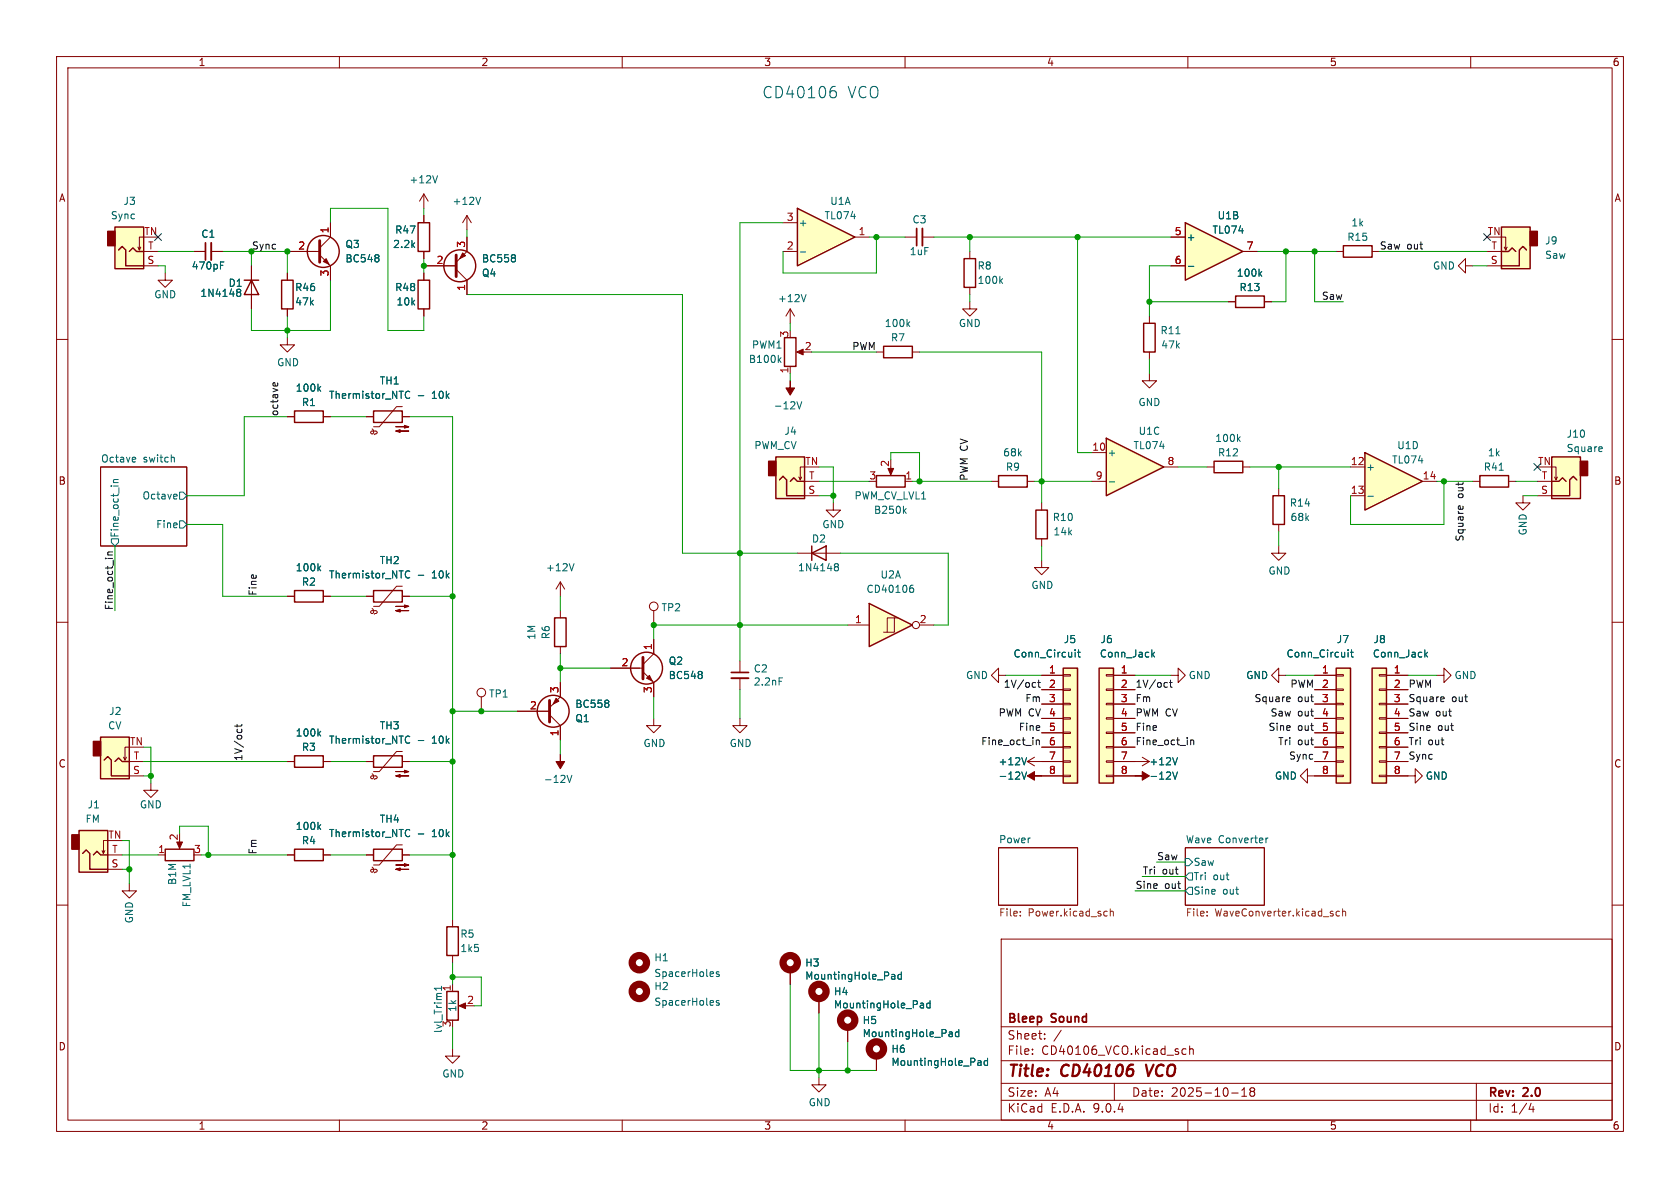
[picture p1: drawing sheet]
<svg xmlns="http://www.w3.org/2000/svg" width="297mm" height="210mm" viewBox="0 0 297 210" stroke-linecap="round" stroke-linejoin="round" font-family="sans-serif">
<g fill="none" stroke="#840000" stroke-width=".18">
<path d="M10 10h277v190h-277zM12 12h273v186h-273zM60 10v2M110 10v2M160 10v2M210 10v2M260 10v2M10 60h2M285 60h2M17.8 82.6h15.2v13.9h-15.2zM10 110h2M285 110h2"/>
<path d="M181.6 134.6l1.3 .8M181.6 134.6h2.5M182.9 133.9l-1.3 .7M176.5 149.9h14v10.1h-14zM209.5 149.9h14v10.1h-14zM10 160h2M177 166h108v32h-108zM285 160h2M60 198v2M110 198v2M144.8 190.5v1.3h1.2l-1.2 1.2-1.3-1.2h1.3M160 198v2"/>
<path d="M177 194.5h108M177 191.5h108M177 187.5h108M177 181.5h108M182.5 186.3v.1M182.5 185.5v.1M184.7 183.6v.1M184.7 182.8v.1M187.6 182.1l-1.3 2M197 191.5v3M209 186.3l.2 .1 .5-.1M209.7 185.5l-.5-.1-.2 .1"/>
<path d="M210 198v2M210.3 185.5l.2-.1 .4 .1 .1 .9M210.3 184.9v1.5M217.7 193.2h1.2M219.5 193.8h.9M219.5 192.7l.5-.4v1.5M221.2 192.9l-.2 .3v.5l.2 .1 .5-.1 .1-.2-.1-.4-.2-.2M221.2 192.9l-.2-.2 .2-.4 .5 .1 .1 .2-.3 .3M221.2 192.9h.3M260 198v2M261 191.5v6.5M270.7 195l-.4 1.1h.9"/>
<path d="M271 195.6v1"/>
</g>
<path d="M202.6 188.2l.4 2" fill="none" stroke="#840000" stroke-width=".4"/>
<path d="M180.4 161.8v.1M180.4 161.1v.2M195.6 161.1h.1M195.7 161.9h-.1M196.3 160.7v1.2M196.3 161.2l.2-.1h.3v.8M213.4 161.8v.1M213.4 161.1v.2M236.8 161.1h-.4l-.2 .2 .1 .6h.5M237.3 161.2l.2-.1h.3l.1 .8M237.3 160.7v1.2" fill="none" stroke="#725600" stroke-width=".18"/>
<g fill="none" stroke="#006464" stroke-width=".18">
<path d="M19.7 95.3h1.3v.6l-.7 .6-.6-.6zM20.1 85.3h.8M20.9 84.8h-.8v.3l.1 .2M23.9 80.9l.1 .2-.6 .2M30.6 80.8l.2 .2v.7M31.2 87.4l.1 .3-.6 .1M31.7 92.1h.7l.6 .6-.6 .6h-.7zM31.7 87h.7l.6 .6-.6 .7h-.7zM100.3 137.1l.4 1.2 .4-1.2M180.6 136.5l.5 1.2 .4-1.2M181.5 133.9l-.4 1.3M209.5 151.8h.7l.6 .6-.6 .6h-.7z"/>
<path d="M210.2 154.3h.6v1.3h-.6l-.7-.7zM210.2 156.8h.6v1.3h-.6l-.7-.6zM223.8 148.1v.9M224.2 148.1l-.4 .3"/>
</g>
<g fill="#840000" stroke="#840000" stroke-width=".18">
<path d="M181.6 137.2l1.3-.8v.8h1.2h-1.2v.7z"/>
<path d="M99.1 133.4v1.2h.7l-.7 1.3-.8-1.3h.8z"/>
</g>
<path d="M188 118.1h2.5v20.3h-2.5z" fill="#ffffc2"/>
<path d="M188 118.1h2.5v20.3h-2.5zM79 163.8h2v5.1h-2z" fill="none" stroke="#840000" stroke-width=".25"/>
<g fill="none" stroke="#840000" stroke-width=".18">
<path d="M184.1 119.4h3.9M188 119.3h1.2v.2h-1.2zM207 119.4h1.3v-1.3l1.2 1.3-1.2 1.3v-1.3M184.1 121.9h3.9M184.1 124.5h3.9M184.1 127h3.9M184.1 129.5h3.9M184.1 132.1h3.9M184.1 134.6h3.9M184.1 137.2h3.9M188 121.8h1.2v.2h-1.2zM188 124.3h1.2v.3h-1.2z"/>
<path d="M188 126.9h1.2v.2h-1.2zM188 129.4h1.2v.3h-1.2zM188 132h1.2v.2h-1.2zM188 134.5h1.2v.2h-1.2zM188 137h1.2v.3h-1.2zM80 162.6v1.2M80 168.9v1.3"/>
</g>
<path d="M190.1 114.9v.1M190.1 115.3v.8M190.5 115.3h.5M190.7 114.9v1.1l.3 .1M127.1 171.8h-.3l-.2 .2 .1 .1 .4 .2v.3h-.5M127.1 176.9h-.3l-.2 .1 .1 .2 .4 .1v.3h-.5" fill="none" stroke="#006464" stroke-width=".18"/>
<g fill="none" stroke="#840000" stroke-width="1.3">
<circle cx="113" cy="170.2" r="1.27"/>
<circle cx="113" cy="175.3" r="1.27"/>
</g>
<path d="M137.2 80.8h5v7.3h-5z" fill="#ffffc2"/>
<path d="M135.9 81.5h1.3v2.6h-1.3z" fill="#840000" stroke="#840000" stroke-width=".25"/>
<path d="M43.2 49.5h2.5M44.4 49.5l1.3 2.6h-2.5zM137.2 80.8h5v7.3h-5zM137.8 84.8l.6-.6 .7 .6v2.8h3.1M139.7 85.1l.6-.6 .7 .6h1.2" fill="none" stroke="#840000" stroke-width=".25"/>
<path d="M29.2 48.3v1.2h1.3l-1.3 1.3-1.3-1.3h1.3M34.3 44.5h2M37.3 44.5h2.1M44.4 47v7.6M141.7 84.3l-.2 .5M142.2 82.6h-.7v2.2l-.3-.5M142.2 85.1h2.6M142.2 87.6h2.6M200.7 134.6h2.5M201.9 133.9l1.3 .7M203.2 134.6l-1.3 .8" fill="none" stroke="#840000" stroke-width=".18"/>
<path d="M36.3 42.9v3.1" fill="none" stroke="#840000" stroke-width=".3"/>
<path d="M37.3 42.9v3.1" fill="none" stroke="#840000" stroke-width=".33"/>
<path d="M39 46.9h.4M39 46.3h.6M42 51.6l.1 .1M42.1 51.7h.2M42.1 51.7h-.1M42.3 51.7l.3 .2-.1 .4-.2 .1-.3-.1M42.6 51.4l-.3 .3M207.3 136.5l.4 1.2 .5-1.2M208.2 133.9l-.5 1.3" fill="none" stroke="#006464" stroke-width=".18"/>
<path d="M200.7 137.2h1.2v-.8l1.3 .8-1.3 .7v-.7z" fill="#840000" stroke="#840000" stroke-width=".18"/>
<path d="M194.3 118.1h2.5v20.3h-2.5z" fill="#ffffc2"/>
<path d="M194.3 118.1h2.5v20.3h-2.5z" fill="none" stroke="#840000" stroke-width=".25"/>
<g fill="none" stroke="#840000" stroke-width=".18">
<path d="M195.6 119.3h1.2v.2h-1.2zM196.8 119.4h3.9M195.6 121.8h1.2v.2h-1.2zM195.6 124.3h1.2v.3h-1.2zM195.6 126.9h1.2v.2h-1.2zM195.6 129.4h1.2v.3h-1.2zM195.6 132h1.2v.2h-1.2zM195.6 134.5h1.2v.2h-1.2zM195.6 137h1.2v.3h-1.2zM196.8 121.9h3.9M196.8 124.5h3.9M196.8 127h3.9"/>
<path d="M196.8 129.5h3.9M196.8 132.1h3.9M196.8 134.6h3.9M196.8 137.2h3.9"/>
</g>
<path d="M203.8 115.7l.3 .4M204.1 115.3l-.5 .5" fill="none" stroke="#006464" stroke-width=".18"/>
<path d="M265.4 40.1h5.1v7.4h-5.1z" fill="#ffffc2"/>
<path d="M270.5 40.9h1.3v2.5h-1.3z" fill="#840000" stroke="#840000" stroke-width=".25"/>
<g fill="none" stroke="#840000" stroke-width=".25">
<path d="M237.5 43.4h5.1v2.1h-5.1zM265.4 40.1h5.1v7.4h-5.1zM265.4 44.5h1.3l.6-.7 .7 .7M269.9 44.2l-.7-.6-.6 .6v2.8h-3.2M52.1 72.6h5v2.1h-5zM66 72.6h5.1v2.1h-5.1zM225 87.6h2.1v5.1h-2.1zM52.1 133.6h5v2h-5zM52.1 150.1h5v2h-5z"/>
<circle cx="81.3" cy="47" r="2.82"/>
</g>
<g fill="none" stroke="#840000" stroke-width=".18">
<path d="M50.8 59.7v1.3h1.3l-1.3 1.2-1.3-1.2h1.3M74.9 47h5.7M80.6 47.6l1.9 1.9v2.6M82.5 41.9v2.6l-1.9 1.9M160 41.9h2.1M163.1 41.9h2M236.2 44.5h1.3M242.6 44.5h1.2M259.1 47v-1.3l-1.3 1.3 1.3 1.3v-1.3h1.2M262.9 44.5h2.5M262.9 47h2.5M265.4 41.9h.8v2.3l.2-.5"/>
<path d="M265.9 43.7l.3 .5M50.8 73.7h1.3M57.1 73.7h1.3M64.8 73.7h1.2M65.8 75.8l.3 .5-.1 .3-.2 .1M66.7 76.5l-.2-.3h-.8l-.2 .3 .3 .2M66.7 76.5l-.1 .2-.4 .1M71.1 71.9h-1l-3 3.5h-1.1M71.1 73.7h1.3M226.1 96.5v1.3h1.2l-1.2 1.3-1.3-1.3h1.3M226.1 86.4v1.2M226.1 92.7v1.3"/>
<path d="M226.1 119.4v-1.3l-1.3 1.3 1.3 1.3v-1.3h1.2M26.7 138.4v1.3h1.2l-1.2 1.3-1.3-1.3h1.3M50.8 134.6h1.3M57.1 134.6h1.3M50.8 151.1h1.3M57.1 151.1h1.3"/>
</g>
<path d="M91 45.1l.1 .2-.1 .2M91 45.6l.1 .2-.1 .4M56.3 68.7l.4 .5M56.7 68.3l-.5 .5M71.6 69.9l.3 .5h.3l.2-.1M72.4 69.3l-.2-.1h-.3l-.3 .5M73.9 69.9h1M56.3 129.6l.4 .5M56.7 129.3l-.5 .5M56.3 146.1l.4 .5M56.7 145.8l-.5 .5" fill="none" stroke="#006464" stroke-width=".18"/>
<path d="M162.1 40.4v3" fill="none" stroke="#840000" stroke-width=".3"/>
<path d="M163.1 40.4v3" fill="none" stroke="#840000" stroke-width=".33"/>
<path d="M80.6 45.1v3.8" fill="none" stroke="#840000" stroke-width=".51"/>
<g fill="#840000" stroke="#840000" stroke-width=".18">
<path d="M81.8 44.7l.5 .5-1 .5z"/>
<path d="M70 76.2l.7-.3v.6l-.7-.3h2.3z"/>
<path d="M70 75.4h2.3l-.8 .3v-.5l.8 .2z"/>
</g>
<path d="M141 36.8l10.1 5.1-10.1 5.1z" fill="#ffffc2"/>
<g fill="none" stroke="#840000" stroke-width=".25">
<path d="M73.9 39.4h2v5.1h-2zM141 36.8l10.1 5.1-10.1 5.1zM49.8 49.5h2v5.1h-2zM73.9 49.5h2v5.1h-2z"/>
<circle cx="57.1" cy="44.4" r="2.82"/>
</g>
<g fill="none" stroke="#840000" stroke-width=".18">
<path d="M58.4 39.4v2.5l-1.9 1.9M74.9 38.1v1.3M138.4 39.4h2.6M50.8 44.5h5.7M50.8 48.3v1.2M50.8 54.6v1.3M56.5 45.1l1.9 1.9v2.5M74.9 44.5v1.2M74.9 48.3v1.2M74.9 54.6v1.3M138.4 44.5h2.6M151.1 41.9h2.6"/>
<path d="M254 119.4h1.3v-1.3l1.2 1.3-1.2 1.3v-1.3"/>
</g>
<path d="M66.9 45.1l.1 .2-.1 .2M66.9 45.6l.1 .2-.1 .4M141.5 44.5h1" fill="none" stroke="#006464" stroke-width=".18"/>
<path d="M56.5 42.5v3.9" fill="none" stroke="#840000" stroke-width=".51"/>
<path d="M57.7 45.7l.5 1-1.1-.5z" fill="#840000" stroke="#840000" stroke-width=".18"/>
<path d="M20.3 40.1h5.1v7.4h-5.1z" fill="#ffffc2"/>
<path d="M19 40.9h1.3v2.5h-1.3z" fill="#840000" stroke="#840000" stroke-width=".25"/>
<path d="M20.3 40.1h5.1v7.4h-5.1zM21 44.2l.6-.6 .6 .6v2.8h3.2M22.9 44.5l.6-.7 .6 .7h1.3" fill="none" stroke="#840000" stroke-width=".25"/>
<path d="M74.9 34.3l-.7 1.3M74.9 34.3l.8 1.3M74.9 34.3v2.5M82.5 38.1l-.7 1.3M82.5 38.1l.8 1.3M82.5 38.1v2.5M24.9 43.7l-.3 .5M25.4 41.9h-.8v2.3l-.2-.5M25.4 44.5h2.5M25.4 47h2.5" fill="none" stroke="#840000" stroke-width=".18"/>
<path d="M77.3 31.1l-.4 1.2M85 34.9l-.5 1.2" fill="none" stroke="#006464" stroke-width=".18"/>
<path d="M242.6 118.1h2.5v20.3h-2.5z" fill="#ffffc2"/>
<path d="M242.6 118.1h2.5v20.3h-2.5z" fill="none" stroke="#840000" stroke-width=".25"/>
<g fill="none" stroke="#840000" stroke-width=".18">
<path d="M243.8 119.3h1.3v.2h-1.3zM245.1 119.4h3.8M243.8 121.8h1.3v.2h-1.3zM243.8 124.3h1.3v.3h-1.3zM243.8 126.9h1.3v.2h-1.3zM243.8 129.4h1.3v.3h-1.3zM243.8 132h1.3v.2h-1.3zM243.8 134.5h1.3v.2h-1.3zM243.8 137h1.3v.3h-1.3zM245.1 137.2h5.1v-1.3l1.3 1.3-1.3 1.2v-1.2M245.1 121.9h3.8M245.1 124.5h3.8"/>
<path d="M245.1 127h3.8M245.1 129.5h3.8M245.1 132.1h3.8M245.1 134.6h3.8M139.7 171.5v2.5M144.8 176.5v2.6M149.9 181.6v2.6M154.9 186.7v2.5"/>
</g>
<g fill="none" stroke="#006464" stroke-width=".18">
<path d="M252 115.7l.4 .4M252.4 115.3l-.5 .5M157.8 172.2l.3 .1 .1 .8M158.2 173l-.4 .1M158.2 172.6h-.4M159.3 172.3l-.3-.1-.3 .3 .2 .5h.4M159.3 171.8v1.3M162.9 177.3l.3 .1 .1 .8M163.3 178.1l-.4 .1M163.3 177.6l-.4 .1M164.4 177.4l-.3-.1-.3 .3 .1 .5h.5M164.4 176.9v1.3"/>
<path d="M167.9 182.4h.3l.2 .2v.7M168.4 183.2l-.5 .1M168.4 182.7l-.5 .1M169.5 182.5l-.4-.1-.2 .3 .1 .5h.5M169.5 182v1.3M173 187.5h.3l.1 .2v.6M173.4 188.3h-.4M173.4 187.8l-.4 .1M174.6 187.6l-.4-.1-.2 .2 .1 .6h.5M174.6 187.1v1.2"/>
</g>
<g fill="none" stroke="#840000" stroke-width="1.3">
<circle cx="139.7" cy="170.2" r="1.27"/>
<circle cx="144.8" cy="175.3" r="1.27"/>
<circle cx="149.9" cy="180.3" r="1.27"/>
<circle cx="154.9" cy="185.4" r="1.27"/>
</g>
<path d="M236.2 118.1h2.6v20.3h-2.6z" fill="#ffffc2"/>
<path d="M236.2 118.1h2.6v20.3h-2.6zM79 175.3h2v5h-2z" fill="none" stroke="#840000" stroke-width=".25"/>
<g fill="none" stroke="#840000" stroke-width=".18">
<path d="M184.1 99.1v1.2h1.3l-1.3 1.3-1.2-1.3h1.2M232.4 119.4h3.8M236.2 119.3h1.3v.2h-1.3zM231.1 137.2v-1.3l-1.2 1.3 1.2 1.2v-1.2h5.1M232.4 121.9h3.8M232.4 124.5h3.8M232.4 127h3.8M232.4 129.5h3.8M232.4 132.1h3.8M232.4 134.6h3.8M236.2 121.8h1.3v.2h-1.3zM236.2 124.3h1.3v.3h-1.3z"/>
<path d="M236.2 126.9h1.3v.2h-1.3zM236.2 129.4h1.3v.3h-1.3zM236.2 132h1.3v.2h-1.3zM236.2 134.5h1.3v.2h-1.3zM236.2 137h1.3v.3h-1.3zM80 174v1.3M81.5 177.8h1M80 185.4v1.3h1.3l-1.3 1.3-1.3-1.3h1.3"/>
</g>
<path d="M238.3 114.9v.1M238.3 115.3v.8M238.8 115.3h.4M238.9 114.9v1.1l.3 .1M78 174.7h-1.2l.3 .4" fill="none" stroke="#006464" stroke-width=".18"/>
<path d="M81.2 177.8l1.1-.5v1z" fill="#840000" stroke="#840000" stroke-width=".18"/>
<path d="M14 146.8h5v7.4h-5z" fill="#ffffc2"/>
<path d="M12.7 147.6h1.3v2.5h-1.3z" fill="#840000" stroke="#840000" stroke-width=".25"/>
<path d="M261.6 84.1h5.1v2h-5.1zM14 146.8h5v7.4h-5zM14.6 150.9l.6-.7 .7 .7v2.8h3.1M16.5 151.1l.6-.6 .7 .6h1.2" fill="none" stroke="#840000" stroke-width=".25"/>
<path d="M171.4 53.3v1.3h1.3l-1.3 1.3-1.2-1.3h1.2M260.3 85.1h1.3M266.7 85.1h1.3M115.6 127v1.3h1.2l-1.2 1.2-1.3-1.2h1.3M130.8 127v1.3h1.3l-1.3 1.2-1.3-1.2h1.3M18.5 150.4l-.2 .5M19 148.6h-.7v2.3l-.3-.5M19 151.1h2.6M19 153.7h2.6" fill="none" stroke="#840000" stroke-width=".18"/>
<path d="M265 83.1h.8" fill="none" stroke="#006464" stroke-width=".18"/>
<path d="M209.5 39.4l10.2 5.1-10.2 5z" fill="#ffffc2"/>
<path d="M209.5 39.4l10.2 5.1-10.2 5zM176.5 84.1h5.1v2h-5.1zM29.2 150.1h5.1v2h-5.1z" fill="none" stroke="#840000" stroke-width=".25"/>
<path d="M207 41.9h2.5M207 47h2.5M219.7 44.5h2.5M175.3 85.1h1.2M181.6 85.1h1.3M22.9 156.2v1.3h-1.3l1.3 1.3 1.2-1.3h-1.2M27.9 151.1h1.3M31.7 148.6v1" fill="none" stroke="#840000" stroke-width=".18"/>
<path d="M210.1 47.1h.9" fill="none" stroke="#006464" stroke-width=".18"/>
<path d="M31.2 148.8h1.1l-.6 1.2z" fill="#840000" stroke="#840000" stroke-width=".18"/>
<path d="M274.3 80.8h5.1v7.3h-5.1z" fill="#ffffc2"/>
<path d="M279.4 81.5h1.3v2.6h-1.3z" fill="#840000" stroke="#840000" stroke-width=".25"/>
<g fill="none" stroke="#840000" stroke-width=".25">
<path d="M138.7 59.7h2v5.1h-2zM183.1 90.2h2.1v5.1h-2.1zM214.6 81.5h5.1v2.1h-5.1zM274.3 80.8h5.1v7.3h-5.1zM274.3 85.1h1.3l.6-.6 .7 .6M278.8 84.8l-.7-.6-.6 .6v2.8h-3.2M52.1 104.4h5v2h-5zM66 104.4h5.1v2h-5.1z"/>
<circle cx="114.3" cy="118.1" r="2.82"/>
<circle cx="97.8" cy="125.7" r="2.82"/>
</g>
<g fill="none" stroke="#840000" stroke-width=".18">
<path d="M139.7 64.8v1.2M141.2 62.2h1M184.1 88.9v1.3M184.1 95.3v1.2M213.4 82.6h1.2M219.7 82.6h1.3M269.2 87.6v1.3h1.3l-1.3 1.3-1.2-1.3h1.2M271.8 85.1h2.5M271.8 87.6h2.5M274.3 82.6h.8v2.2l.2-.5M274.8 84.3l.3 .5M50.8 105.4h1.3"/>
<path d="M57.1 105.4h1.3M64.8 105.4h1.2M65.8 107.6l.2 .2 .1 .4-.2 .2h-.3l-.1-.3 .2-.2 .8 .1 .2 .2M66.7 108.2l-.1 .2-.4 .2M71.1 103.6h-1l-3 3.6h-1.1M71.1 105.4h1.3M107.9 118.1h5.8M113.7 118.7l1.9 2v2.5M115.6 113v2.6l-1.9 1.9M115.6 108v2.5M176.5 119.4v-1.3l-1.2 1.3 1.2 1.3v-1.3h1.3M85.1 123.2v2.5"/>
<path d="M91.4 125.7h5.8M97.2 126.4l1.9 1.9v2.5M99.1 120.7v2.5l-1.9 1.9"/>
<circle cx="115.6" cy="107.2" r=".76"/>
<circle cx="85.1" cy="122.4" r=".76"/>
</g>
<g fill="none" stroke="#006464" stroke-width=".18">
<path d="M137.7 63.6l.4 .5M138.1 63.2l-.5 .5M218.9 77.6l.4 .4M219.3 77.2l-.5 .5M283.1 79l.2 .3-.6 .1M283.2 79.8h-.1M56.3 100.4l.4 .5M56.7 100.1l-.5 .4M71.6 101.6l.3 .5 .3 .1 .2-.1M72.4 101l-.2-.1-.3 .1-.3 .5M73.9 101.7h1M124 118.7l.1 .2-.1 .3"/>
<path d="M124 119.3l.1 .2-.1 .4M107.5 123.8l.1 .2-.1 .3M107.5 124.4l.1 .2-.1 .4"/>
</g>
<g fill="#840000" stroke="#840000" stroke-width=".18">
<path d="M70 108l.7-.3v.5l-.7-.2h2.3z"/>
<path d="M70 107.2h2.3l-.8 .2v-.5l.8 .3z"/>
<path d="M140.8 62.2l1.2-.5v1z"/>
<path d="M114.3 119.9l.5-.5 .5 1z"/>
<path d="M98.3 123.4l.5 .6-1 .5z"/>
</g>
<path d="M113.7 116.2v3.8M97.2 123.8v3.8" fill="none" stroke="#840000" stroke-width=".51"/>
<path d="M153.7 106.7l7.6 3.8-7.6 3.8z" fill="#ffffc2"/>
<path d="M218.4 52.3h5.1v2.1h-5.1zM153.7 106.7l7.6 3.8-7.6 3.8z" fill="none" stroke="#840000" stroke-width=".25"/>
<g fill="none" stroke="#840000" stroke-width=".18">
<path d="M217.2 53.3h1.2M223.5 53.3h1.3M99.1 102.9l-.8 1.2M99.1 102.9l.7 1.2M99.1 102.9v2.5M149.9 110.5h3.8M158.1 109.2h-1.3v2.6M158.7 109.2h-.6v2.6h-1.9M162.6 110.5h2.5"/>
<circle cx="161.9" cy="110.5" r=".63"/>
</g>
<path d="M222.7 48.4l.4 .4M223.1 48l-.5 .5M101.5 99.6l-.4 1.3M161 103.9h.3l.2 .3v.4l-.5 .1M161.4 103.4l-.4 .1" fill="none" stroke="#006464" stroke-width=".18"/>
<path d="M241.3 80l10.2 5.1-10.2 5.1z" fill="#ffffc2"/>
<path d="M143.5 97.8l2.5-1.3v2.6zM143.5 96.5v2.6M241.3 80l10.2 5.1-10.2 5.1zM98 109.2h2.1v5.1h-2.1z" fill="none" stroke="#840000" stroke-width=".25"/>
<path d="M141 97.8h7.6M147.3 88.9v1.3h1.3l-1.3 1.2-1.3-1.2h1.3M238.8 82.6h2.5M238.8 87.6h2.5M251.5 85.1h2.5M99.1 108v1.2M99.1 114.3v1.3" fill="none" stroke="#840000" stroke-width=".18"/>
<path d="M147.6 99.7l.4-.1 .2 .2v.1l-.2 .3M241.8 87.7h1M147.6 100.1l.1 .1M147.7 100.2h.3M147.7 100.2h-.1M148 100.2l.2 .2v.4l-.2 .1-.4-.1" fill="none" stroke="#006464" stroke-width=".18"/>
<path d="M195.6 77.5l10.1 5.1-10.1 5z" fill="#ffffc2"/>
<path d="M170.4 45.7h2.1v5.1h-2.1zM156.2 61.2h5.1v2h-5.1zM195.6 77.5l10.1 5.1-10.1 5zM154.9 84.1h5.1v2h-5.1z" fill="none" stroke="#840000" stroke-width=".25"/>
<g fill="none" stroke="#840000" stroke-width=".18">
<path d="M139.7 54.6l-.8 1.3M139.7 54.6l.8 1.3M139.7 54.6v2.6M171.4 44.5v1.2M171.4 50.8v1.3M154.9 62.2h1.3M161.3 62.2h1.3M157.5 82.6v1M160 85.1h1.3M193 80h2.6M193 85.1h2.6M205.7 82.6h2.6"/>
<path d="M130.8 116.8v2.1M130.8 119.9v2"/>
</g>
<path d="M142.5 52.1l-.4 1.2M160.5 57.2l.3 .5M160.8 56.9l-.4 .5M176.9 49.6l.3 .5M177.2 49.3l-.4 .4M140.9 71l.4 1.3 .4-1.3M159.8 90.3l.4 .4M160.2 89.9l-.5 .5M196.1 85.2h1M137.7 119.8h.6" fill="none" stroke="#006464" stroke-width=".18"/>
<path d="M129.3 118.9h3" fill="none" stroke="#840000" stroke-width=".3"/>
<path d="M129.3 119.9h3" fill="none" stroke="#840000" stroke-width=".33"/>
<g fill="#840000" stroke="#840000" stroke-width=".18">
<path d="M157 82.8h1l-.5 1.1z"/>
<path d="M139.7 67.3v1.3h.8l-.8 1.3-.8-1.3h.8z"/>
</g>
<path d="M17.8 130.3h5.1v7.4h-5.1z" fill="#ffffc2"/>
<path d="M16.5 131.1h1.3v2.5h-1.3z" fill="#840000" stroke="#840000" stroke-width=".25"/>
<path d="M202.2 57.2h2v5h-2zM17.8 130.3h5.1v7.4h-5.1zM18.4 134.4l.6-.7 .7 .7v2.8h3.2M20.3 134.6l.7-.6 .6 .6h1.3M66 133.6h5.1v2h-5.1zM66 150.1h5.1v2h-5.1z" fill="none" stroke="#840000" stroke-width=".25"/>
<g fill="none" stroke="#840000" stroke-width=".18">
<path d="M58.4 39.4v2.5M74.9 38.1v1.3M34.3 44.5h2M37.3 44.5h2.1M44.4 47v2.5M44.4 52.1v2.5M50.8 44.5h5.1M50.8 48.3v1.2M50.8 54.6v1.3M58.4 47v2.5M74.9 47h5.7M74.9 44.5v1.2"/>
<path d="M74.9 48.3v1.2M74.9 54.6v1.3M82.5 41.9v2.6M82.5 49.5v2.6M203.2 55.9v1.3M207 47h2.5M207 41.9h2.5M217.2 53.3h1.2M219.7 44.5h2.5M223.5 53.3h1.3M50.8 73.7h1.3M57.1 73.7h1.3"/>
<path d="M64.8 73.7h1.2M71.1 73.7h1.3M203.2 66v1.3h1.3l-1.3 1.3-1.3-1.3h1.3M203.2 62.2v1.3M50.8 105.4h1.3M57.1 105.4h1.3M64.8 105.4h1.2M71.1 105.4h1.3M107.9 118.1h5.1M115.6 113v2.6M184.1 119.4h3.9M196.8 119.4h3.9"/>
<path d="M232.4 119.4h3.8M245.1 119.4h3.8M22.4 133.9l-.3 .5M22.9 132.1h-.8v2.3l-.3-.5M22.9 134.6h2.5M22.9 137.2h2.5M50.8 134.6h1.3M57.1 134.6h1.3M64.8 134.6h1.2M65.8 136.8l.2 .2 .1 .4-.2 .2h-.3l-.1-.3 .2-.1h.8l.2 .2M66.7 137.4l-.1 .2-.4 .2M71.1 132.8h-1l-3 3.6h-1.1"/>
<path d="M71.1 134.6h1.3M91.4 125.7h5.8M99.1 120.7v2.5M99.1 128.3v2.5M115.6 120.7v2.5M184.1 134.6h3.9M184.1 137.2h3.9M184.1 121.9h3.9M184.1 124.5h3.9M184.1 127h3.9M184.1 129.5h3.9M184.1 132.1h3.9"/>
<path d="M196.8 134.6h3.9M196.8 137.2h3.9M196.8 121.9h3.9M196.8 124.5h3.9M196.8 127h3.9M196.8 129.5h3.9M196.8 132.1h3.9M232.4 134.6h3.8M232.4 137.2h3.8M232.4 121.9h3.8M232.4 124.5h3.8M232.4 127h3.8"/>
<path d="M232.4 129.5h3.8M232.4 132.1h3.8M245.1 134.6h3.8M245.1 137.2h3.8M245.1 121.9h3.8M245.1 124.5h3.8M245.1 127h3.8M245.1 129.5h3.8M245.1 132.1h3.8M50.8 151.1h1.3M57.1 151.1h1.3M64.8 151.1h1.2"/>
<path d="M65.8 153.3l.2 .2 .1 .4-.2 .2h-.3l-.1-.2 .2-.2h.8l.2 .2M66.4 154.2l-.2 .1M66.7 153.9l-.3 .3M71.1 149.4h-1l-3 3.5h-1.1M71.1 151.1h1.3M139.7 171.5v2.5M144.8 176.5v2.6M149.9 181.6v2.6M154.9 186.7v2.5"/>
</g>
<g fill="#840000" stroke="#840000" stroke-width=".18">
<path d="M70 153.7l.7-.3v.5l-.7-.2h2.3z"/>
<path d="M70 152.9h2.3l-.8 .3v-.5l.8 .2z"/>
<path d="M70 137.2l.7-.3v.5l-.7-.2h2.3z"/>
<path d="M70 136.4h2.3l-.8 .3v-.6l.8 .3z"/>
</g>
<g fill="none" stroke="#006464" stroke-width=".18">
<path d="M39 46.9h.4M39 46.3h.6M42 51.6l.1 .1M42.1 51.7h.2M42.1 51.7h-.1M42.3 51.7l.3 .2-.1 .4-.2 .1-.3-.1M42.6 51.4l-.3 .3M66.9 45.1l.1 .2-.1 .2M66.9 45.6l.1 .2-.1 .4M91 45.1l.1 .2-.1 .2M91 45.6l.1 .2-.1 .4M207.9 59h.7"/>
<path d="M210.1 47.1h.9M222.7 48.4l.4 .4M223.1 48l-.5 .5M56.3 68.7l.4 .5M56.7 68.3l-.5 .5M71.6 69.9l.3 .5h.3l.2-.1M72.4 69.3l-.2-.1h-.3l-.3 .5M73.9 69.9h1M56.3 100.4l.4 .5M56.7 100.1l-.5 .4M71.6 101.6l.3 .5 .3 .1 .2-.1M72.4 101l-.2-.1-.3 .1-.3 .5"/>
<path d="M73.9 101.7h1M124 118.7l.1 .2-.1 .3M124 119.3l.1 .2-.1 .4M190.1 114.9v.1M190.1 115.3v.8M190.5 115.3h.5M190.7 114.9v1.1l.3 .1M203.8 115.7l.3 .4M204.1 115.3l-.5 .5M238.3 114.9v.1M238.3 115.3v.8M238.8 115.3h.4"/>
<path d="M238.9 114.9v1.1l.3 .1M252 115.7l.4 .4M252.4 115.3l-.5 .5M56.3 129.6l.4 .5M56.7 129.3l-.5 .5M71.6 130.8l.3 .5 .3 .1 .2-.1M72.4 130.2l-.2-.1-.3 .1-.3 .5M73.9 130.9h1M107.5 123.8l.1 .2-.1 .3M107.5 124.4l.1 .2-.1 .4M180.6 136.5l.5 1.2 .4-1.2M181.5 133.9l-.4 1.3"/>
<path d="M207.3 136.5l.4 1.2 .5-1.2M208.2 133.9l-.5 1.3M56.3 146.1l.4 .5M56.7 145.8l-.5 .5M71.6 147.4l.3 .4 .3 .1 .2-.1M72.4 146.8l-.2-.2-.3 .1-.3 .5M73.9 147.4h1M157.8 172.2l.3 .1 .1 .8M158.2 173l-.4 .1M158.2 172.6h-.4M159.3 172.3l-.3-.1-.3 .3 .2 .5h.4M159.3 171.8v1.3"/>
<path d="M162.9 177.3l.3 .1 .1 .8M163.3 178.1l-.4 .1M163.3 177.6l-.4 .1M164.4 177.4l-.3-.1-.3 .3 .1 .5h.5M164.4 176.9v1.3M167.9 182.4h.3l.2 .2v.7M168.4 183.2l-.5 .1M168.4 182.7l-.5 .1M169.5 182.5l-.4-.1-.2 .3 .1 .5h.5M169.5 182v1.3M173 187.5h.3l.1 .2v.6M173.4 188.3h-.4"/>
<path d="M173.4 187.8l-.4 .1M174.6 187.6l-.4-.1-.2 .2 .1 .6h.5M174.6 187.1v1.2"/>
</g>
<g fill="none" stroke="#0f0f0f" stroke-width=".18">
<path d="M48.3 68.1v-.4l.3-.1 .1 .6M49 67.7l.1 .4M19 98.1h.9M19.9 97.6h-.8l-.1 .3 .2 .2M257.8 89.6l.3-.2 .1 .6M258.6 89.5l.1 .1M41.9 128v.5M42 128.9l-.1 .4M42.7 128.9l.1 .4M42.8 128l-.2 .4h-1.1M182.7 120.6l.4 .1M183.1 121.4l-.4 .1"/>
<path d="M183.2 130.8v.9M183.2 130.9l.2-.1 .3 .1v.8M183.4 120.6h.5M183.6 120.2v1.1l.3 .2M206 120.6l.4 .1M206.4 121.4l-.4 .1M206.7 120.6h.5M206.9 120.2v1.1l.3 .2M210.5 130.9l.2-.1 .3 .1v.8M210.5 130.8v.9M227.9 123.2l.2 .3-.6 .1M228 124h-.1"/>
<path d="M255.1 123.2l.2 .3-.6 .1M255.2 124h-.1"/>
</g>
<g fill="none" stroke="#009600" stroke-width=".18">
<path d="M58.4 39.4v-2.6h10.2v21.6h6.3v-2.5M74.9 36.8v1.3M138.4 39.4h-7.6v77.4M27.9 44.5h6.4M27.9 47h1.3v1.3M39.4 44.5h11.4v3.8M44.4 44.5v2.5M50.8 55.9v3.8M58.4 49.5v8.9h-14v-3.8M74.9 45.7v2.6M82.5 52.1h38.1v45.7h20.4M82.5 40.6v1.3"/>
<path d="M139.7 57.2v1.2M153.7 41.9h6.3M154.9 41.9v6.4h-16.5v-3.8M165.1 41.9h41.9M171.4 41.9v2.6M171.4 52.1v1.2M190.5 41.9v38.1h2.5M203.2 53.3h14M207 47h-3.8v8.9M222.2 44.5h14M227.3 44.5v8.8h-2.5M232.4 44.5v8.8h5.1"/>
<path d="M243.8 44.5h19.1M260.3 47h2.6M50.8 73.7h-7.6v13.9h-10.2M58.4 73.7h6.4M72.4 73.7h7.6v88.9M139.7 66v1.3M143.5 62.2h11.4M162.6 62.2h21.5v26.7M203.2 63.5v2.5M20.3 96.5v11.5M33 92.7h6.4v12.7h11.4M144.8 85.1h8.9"/>
<path d="M144.8 87.6h2.5M144.8 82.6h2.5v6.3M148.6 97.8h19v12.7h-2.5M157.5 81.3v-1.3h5.1v5.1M161.3 85.1h14M182.9 85.1h10.1M184.1 96.5v2.6M208.3 82.6h5.1M221 82.6h17.8M226.1 82.6v3.8M226.1 94v2.5M254 85.1h6.3"/>
<path d="M255.3 85.1v7.6h-16.5v-5.1M268 85.1h3.8M269.2 87.6h2.6M58.4 105.4h6.4M72.4 105.4h7.6M99.1 105.4v2.6M99.1 115.6v5.1M99.1 118.1h8.8M149.9 110.5h-34.3v2.5M177.8 119.4h6.3M200.7 119.4h6.3M227.3 119.4h5.1"/>
<path d="M248.9 119.4h5.1M25.4 134.6h25.4M25.4 132.1h1.3v6.3M25.4 137.2h1.3M58.4 134.6h6.4M72.4 134.6h7.6M80 125.7h11.4M99.1 130.8v2.6M115.6 123.2v3.8M130.8 121.9v5.1M21.6 151.1h6.3M21.6 148.6h1.3v7.6"/>
<path d="M21.6 153.7h1.3M31.7 147.3v-1.2h5.1v5M35.6 151.1h15.2M58.4 151.1h6.4M72.4 151.1h7.6M200.7 157.5h8.8M201.9 154.9h7.6M204.5 152.4h5M80 170.2v3.8M80 172.7h5.1v5.1h-1.3M139.7 174v15.2h15.2M144.8 179.1v11.4"/>
<path d="M80 181.6v3.8M149.9 184.2v5"/>
</g>
<path d="M27.3 41.3l1.2 1.2M28.5 41.3l-1.2 1.2M262.3 41.3l1.2 1.2M263.5 41.3l-1.2 1.2M271.2 81.9l1.2 1.3M272.4 81.9l-1.2 1.3" fill="none" stroke="#000084" stroke-width=".18"/>
<path d="M147.1 16l.6 .1 .2 .3-.1 .7-.3 .2h-.4M147.7 15.3l-.6 .1" fill="none" stroke="#0000c2" stroke-width=".18"/>
<g fill="#009600" stroke="#009600" stroke-width=".18">
<circle cx="130.8" cy="110.5" r=".46"/>
<circle cx="99.1" cy="118.1" r=".46"/>
<circle cx="130.8" cy="97.8" r=".46"/>
<circle cx="115.6" cy="110.5" r=".46"/>
<circle cx="80" cy="105.4" r=".46"/>
<circle cx="22.9" cy="153.7" r=".46"/>
<circle cx="26.7" cy="137.2" r=".46"/>
<circle cx="36.8" cy="151.1" r=".46"/>
<circle cx="80" cy="172.7" r=".46"/>
<circle cx="85.1" cy="125.7" r=".46"/>
<circle cx="80" cy="134.6" r=".46"/>
<circle cx="80" cy="151.1" r=".46"/>
<circle cx="80" cy="125.7" r=".46"/>
<circle cx="149.9" cy="189.2" r=".46"/>
<circle cx="144.8" cy="189.2" r=".46"/>
<circle cx="74.9" cy="47" r=".46"/>
<circle cx="50.8" cy="44.5" r=".46"/>
<circle cx="50.8" cy="58.4" r=".46"/>
<circle cx="154.9" cy="41.9" r=".46"/>
<circle cx="147.3" cy="87.6" r=".46"/>
<circle cx="171.4" cy="41.9" r=".46"/>
<circle cx="184.1" cy="85.1" r=".46"/>
<circle cx="226.1" cy="82.6" r=".46"/>
<circle cx="232.4" cy="44.5" r=".46"/>
<circle cx="227.3" cy="44.5" r=".46"/>
<circle cx="255.3" cy="85.1" r=".46"/>
<circle cx="203.2" cy="53.3" r=".46"/>
<circle cx="190.5" cy="41.9" r=".46"/>
<circle cx="162.6" cy="85.1" r=".46"/>
</g>
<g font-size="2.8" fill="#0000c2">
<text x="134.6" y="17.5">CD40106</text>
<text x="149.7" y="17.5">VCO</text>
</g>
<g font-size="2.8" fill="#840000">
<text x="178" y="190.9">Title:</text>
<text x="187.7" y="190.9">CD40106</text>
<text x="203.5" y="190.9">VCO</text>
</g>
<g font-size="2.1" fill="#840000">
<text x="178" y="184">Sheet:</text>
<text x="178" y="181.2">Bleep</text>
<text x="186" y="181.2">Sound</text>
<text x="178" y="186.7">File:</text>
<text x="184.1" y="186.7">CD40106_VCO.kicad_sch</text>
<text x="178" y="196.9">KiCad</text>
<text x="178" y="194.1">Size:</text>
<text x="184.7" y="194.1">A4</text>
<text x="185.7" y="196.9">E.D.A.</text>
<text x="193.3" y="196.9">9.0.4</text>
<text x="200" y="194.1">Date:</text>
<text x="207" y="194.1">2025-10-18</text>
<text x="263" y="194.3">Rev:</text>
<text x="263" y="196.9">Id:</text>
<text x="267.1" y="196.9">1/4</text>
<text x="269.4" y="194.3">2.0</text>
</g>
<g font-size="1.8" fill="#840000">
<text x="35" y="11.9">1</text>
<text x="85" y="11.9">2</text>
<text x="135" y="11.9">3</text>
<text x="185" y="11.9">4</text>
<text x="235" y="11.9">5</text>
<text x="285" y="11.9">6</text>
<text x="10.3" y="35.9">A</text>
<text x="285.3" y="35.9">A</text>
<text x="10.3" y="85.9">B</text>
<text x="285.3" y="85.9">B</text>
<text x="10.3" y="135.9">C</text>
<text x="285.3" y="135.9">C</text>
<text x="10.3" y="185.9">D</text>
<text x="285.3" y="185.9">D</text>
<text x="35" y="199.9">1</text>
<text x="85" y="199.9">2</text>
<text x="135" y="199.9">3</text>
<text x="185" y="199.9">4</text>
<text x="235" y="199.9">5</text>
<text x="285" y="199.9">6</text>
</g>
<g font-size="1.8" fill="#006464">
<text x="72.3" y="32.6">+12V</text>
<text x="19.5" y="39">Sync</text>
<text x="21.7" y="36.4">J3</text>
<text x="69.8" y="41.5">R47</text>
<text x="79.9" y="36.4">+12V</text>
<text x="141.1" y="40.2">+</text>
<text x="145.7" y="39">TL074</text>
<text x="146.7" y="36.4">U1A</text>
<text x="161.2" y="39.7">C3</text>
<text x="214.3" y="41.5">TL074</text>
<text x="215.2" y="39">U1B</text>
<text x="238.8" y="40.2">1k</text>
<text x="33.8" y="47.9">470pF</text>
<text x="35.5" y="42.2">C1</text>
<text x="61" y="46.6">BC548</text>
<text x="61" y="44">Q3</text>
<text x="69.4" y="44">2.2k</text>
<text x="85.1" y="46.6">BC558</text>
<text x="160.7" y="45.3">1uF</text>
<text x="172.7" y="47.9">R8</text>
<text x="209.7" y="42.8">+</text>
<text x="238.1" y="42.8">R15</text>
<text x="253.2" y="47.9">GND</text>
<text x="273.1" y="43.4">J9</text>
<text x="273.1" y="45.9">Saw</text>
<text x="27.2" y="52.9">GND</text>
<text x="35.3" y="52.7">1N4148</text>
<text x="40.3" y="50.9">D1</text>
<text x="52.1" y="51.7">R46</text>
<text x="69.8" y="51.7">R48</text>
<text x="85.1" y="49.1">Q4</text>
<text x="137.4" y="53.6">+12V</text>
<text x="172.7" y="50.4">100k</text>
<text x="218.6" y="49.1">100k</text>
<text x="219" y="51.7">R13</text>
<text x="52.1" y="54.2">47k</text>
<text x="70" y="54.2">10k</text>
<text x="156.3" y="58">100k</text>
<text x="169.4" y="58">GND</text>
<text x="205.1" y="59.3">R11</text>
<text x="48.9" y="64.9">GND</text>
<text x="132.3" y="64.4">B100k</text>
<text x="132.8" y="61.8">PWM1</text>
<text x="157.4" y="60.6">R7</text>
<text x="205.2" y="61.8">47k</text>
<text x="52.2" y="69.4">100k</text>
<text x="53.3" y="72">R1</text>
<text x="58.1" y="70.7">Thermistor_NTC</text>
<text x="67" y="68.2">TH1</text>
<text x="76.5" y="70.7">10k</text>
<text x="201.2" y="72">GND</text>
<text x="136.7" y="72.6">-12V</text>
<text x="138.6" y="77.1">J4</text>
<text x="201.2" y="77.1">U1C</text>
<text x="276.9" y="77.6">J10</text>
<text x="17.8" y="81.8">Octave</text>
<text x="25.3" y="81.8">switch</text>
<text x="133.3" y="79.6">PWM_CV</text>
<text x="177.2" y="80.9">68k</text>
<text x="177.7" y="83.4">R9</text>
<text x="195.7" y="80.9">+</text>
<text x="200.3" y="79.6">TL074</text>
<text x="214.7" y="78.3">100k</text>
<text x="215.2" y="80.9">R12</text>
<text x="241.4" y="83.4">+</text>
<text x="246" y="82.1">TL074</text>
<text x="246.9" y="79.6">U1D</text>
<text x="262.2" y="83.4">R41</text>
<text x="262.9" y="80.9">1k</text>
<text x="276.9" y="80.1">Square</text>
<text x="25.1" y="88.5">Octave</text>
<text x="151" y="88.5">PWM_CV_LVL1</text>
<text x="227.9" y="89.8">R14</text>
<text x="21.2" y="95.1" transform="rotate(-90 21.2 95.1)">Fine_oct_in</text>
<text x="27.5" y="93.6">Fine</text>
<text x="145.3" y="93.6">GND</text>
<text x="154.4" y="91">B250k</text>
<text x="186" y="92.3">R10</text>
<text x="186.1" y="94.8">14k</text>
<text x="228" y="92.3">68k</text>
<text x="270.1" y="94.7" transform="rotate(-90 270.1 94.7)">GND</text>
<text x="52.2" y="101.2">100k</text>
<text x="67" y="99.9">TH2</text>
<text x="96.4" y="101.2">+12V</text>
<text x="141" y="101.2">1N4148</text>
<text x="143.4" y="96.1">D2</text>
<text x="224.2" y="101.8">GND</text>
<text x="53.3" y="103.7">R2</text>
<text x="58.1" y="102.5">Thermistor_NTC</text>
<text x="76.5" y="102.5">10k</text>
<text x="153.1" y="105">CD40106</text>
<text x="155.6" y="102.5">U2A</text>
<text x="182.2" y="104.3">GND</text>
<text x="94.8" y="113.2" transform="rotate(-90 94.8 113.2)">1M</text>
<text x="97.4" y="113.1" transform="rotate(-90 97.4 113.1)">R6</text>
<text x="116.8" y="108.3">TP2</text>
<text x="188" y="113.9">J5</text>
<text x="194.5" y="113.9">J6</text>
<text x="236.2" y="113.9">J7</text>
<text x="242.7" y="113.9">J8</text>
<text x="118.1" y="117.7">Q2</text>
<text x="133.2" y="119.1">C2</text>
<text x="179.1" y="116.4">Conn_Circuit</text>
<text x="194.3" y="116.4">Conn_Jack</text>
<text x="227.3" y="116.4">Conn_Circuit</text>
<text x="242.6" y="116.4">Conn_Jack</text>
<text x="86.4" y="123.5">TP1</text>
<text x="101.6" y="125.3">BC558</text>
<text x="118.1" y="120.2">BC548</text>
<text x="133.2" y="121.4">2.2nF</text>
<text x="170.7" y="120.2">GND</text>
<text x="210.1" y="120.2">GND</text>
<text x="220.2" y="120.2">GND</text>
<text x="257" y="120.2">GND</text>
<text x="19" y="129.1">CV</text>
<text x="19.2" y="126.6">J2</text>
<text x="52.2" y="130.4">100k</text>
<text x="58.1" y="131.7">Thermistor_NTC</text>
<text x="67" y="129.1">TH3</text>
<text x="76.5" y="131.7">10k</text>
<text x="101.6" y="127.9">Q1</text>
<text x="53.3" y="132.9">R3</text>
<text x="113.7" y="132.3">GND</text>
<text x="128.9" y="132.3">GND</text>
<text x="176.4" y="135.5">+12V</text>
<text x="203.1" y="135.5">+12V</text>
<text x="15.4" y="143.1">J1</text>
<text x="24.6" y="143.1">GND</text>
<text x="96" y="138.6">-12V</text>
<text x="176.4" y="138">-12V</text>
<text x="203.1" y="138">-12V</text>
<text x="225.3" y="138">GND</text>
<text x="252" y="138">GND</text>
<text x="15" y="145.6">FM</text>
<text x="52.2" y="146.9">100k</text>
<text x="53.3" y="149.5">R4</text>
<text x="58.1" y="148.2">Thermistor_NTC</text>
<text x="67" y="145.6">TH4</text>
<text x="76.5" y="148.2">10k</text>
<text x="176.5" y="149.1">Power</text>
<text x="209.5" y="149.1">Wave</text>
<text x="215.4" y="149.1">Converter</text>
<text x="210.9" y="153.3">Saw</text>
<text x="210.9" y="155.8">Tri</text>
<text x="214.5" y="155.8">out</text>
<text x="31.3" y="156.5" transform="rotate(-90 31.3 156.5)">B1M</text>
<text x="33.9" y="160.5" transform="rotate(-90 33.9 160.5)">FM_LVL1</text>
<text x="210.9" y="158.3">Sine</text>
<text x="216.1" y="158.3">out</text>
<text x="23.7" y="163.3" transform="rotate(-90 23.7 163.3)">GND</text>
<text x="81.3" y="166">R5</text>
<text x="81.3" y="168.5">1k5</text>
<text x="115.6" y="172.9">SpacerHoles</text>
<text x="115.6" y="170.1">H1</text>
<text x="142.2" y="171.1">H3</text>
<text x="142.2" y="173.4">MountingHole_Pad</text>
<text x="79.8" y="175.3" transform="rotate(-90 79.8 175.3)">1</text>
<text x="80.9" y="179" transform="rotate(-90 80.9 179)">1k</text>
<text x="115.6" y="178">SpacerHoles</text>
<text x="115.6" y="175.2">H2</text>
<text x="147.3" y="176.1">H4</text>
<text x="147.3" y="178.5">MountingHole_Pad</text>
<text x="78.3" y="182.7" transform="rotate(-90 78.3 182.7)">lvl_Trim1</text>
<text x="79.8" y="181.7" transform="rotate(-90 79.8 181.7)">3</text>
<text x="152.4" y="181.2">H5</text>
<text x="152.4" y="183.5">MountingHole_Pad</text>
<text x="78.1" y="190.7">GND</text>
<text x="157.5" y="186.3">H6</text>
<text x="157.5" y="188.6">MountingHole_Pad</text>
<text x="142.9" y="195.8">GND</text>
</g>
<g font-size="1.8" fill="#a90000">
<text x="25.4" y="41.7">TN</text>
<text x="58.2" y="41.3" transform="rotate(-90 58.2 41.3)">1</text>
<text x="139" y="39.1">3</text>
<text x="151.7" y="41.7">1</text>
<text x="207.6" y="41.7">5</text>
<text x="262.9" y="41.7">TN</text>
<text x="26" y="46.7">S</text>
<text x="26.1" y="44.2">T</text>
<text x="52.6" y="44.2">2</text>
<text x="77.1" y="46.7">2</text>
<text x="82.3" y="43.9" transform="rotate(-90 82.3 43.9)">3</text>
<text x="139" y="44.2">2</text>
<text x="207.6" y="46.7">6</text>
<text x="220.3" y="44.2">7</text>
<text x="263.5" y="46.7">S</text>
<text x="263.6" y="44.2">T</text>
<text x="58.2" y="49" transform="rotate(-90 58.2 49)">3</text>
<text x="82.3" y="51.5" transform="rotate(-90 82.3 51.5)">1</text>
<text x="139.4" y="59.8" transform="rotate(-90 139.4 59.8)">3</text>
<text x="142.2" y="62">2</text>
<text x="139.4" y="66.1" transform="rotate(-90 139.4 66.1)">1</text>
<text x="142.3" y="82.3">TN</text>
<text x="157.2" y="82.6" transform="rotate(-90 157.2 82.6)">2</text>
<text x="193" y="79.8">10</text>
<text x="206.3" y="82.3">8</text>
<text x="238.7" y="82.3">12</text>
<text x="271.8" y="82.3">TN</text>
<text x="142.8" y="87.4">S</text>
<text x="142.9" y="84.8">T</text>
<text x="153.6" y="84.8">3</text>
<text x="159.9" y="84.8">1</text>
<text x="193.6" y="84.8">9</text>
<text x="238.7" y="87.4">13</text>
<text x="251.4" y="84.8">14</text>
<text x="272.3" y="87.4">S</text>
<text x="272.5" y="84.8">T</text>
<text x="151.1" y="110.2">1</text>
<text x="162.5" y="110.2">2</text>
<text x="109.8" y="117.9">2</text>
<text x="115.3" y="115" transform="rotate(-90 115.3 115)">1</text>
<text x="185.3" y="119.1">1</text>
<text x="198" y="119.1">1</text>
<text x="233.6" y="119.1">1</text>
<text x="246.3" y="119.1">1</text>
<text x="93.6" y="125.5">2</text>
<text x="98.8" y="122.6" transform="rotate(-90 98.8 122.6)">3</text>
<text x="115.3" y="122.6" transform="rotate(-90 115.3 122.6)">3</text>
<text x="185.3" y="121.7">2</text>
<text x="185.3" y="124.2">3</text>
<text x="198" y="121.7">2</text>
<text x="198" y="124.2">3</text>
<text x="233.6" y="121.7">2</text>
<text x="233.6" y="124.2">3</text>
<text x="246.3" y="121.7">2</text>
<text x="246.3" y="124.2">3</text>
<text x="22.9" y="131.8">TN</text>
<text x="98.8" y="130.2" transform="rotate(-90 98.8 130.2)">1</text>
<text x="185.3" y="129.3">5</text>
<text x="185.3" y="131.8">6</text>
<text x="185.3" y="126.7">4</text>
<text x="198" y="126.7">4</text>
<text x="198" y="129.3">5</text>
<text x="198" y="131.8">6</text>
<text x="233.6" y="126.7">4</text>
<text x="233.6" y="129.3">5</text>
<text x="233.6" y="131.8">6</text>
<text x="246.3" y="126.7">4</text>
<text x="246.3" y="129.3">5</text>
<text x="246.3" y="131.8">6</text>
<text x="23.4" y="136.9">S</text>
<text x="23.5" y="134.4">T</text>
<text x="185.3" y="134.4">7</text>
<text x="185.3" y="136.9">8</text>
<text x="198" y="134.4">7</text>
<text x="198" y="136.9">8</text>
<text x="233.6" y="134.4">7</text>
<text x="233.6" y="136.9">8</text>
<text x="246.3" y="134.4">7</text>
<text x="246.3" y="136.9">8</text>
<text x="19.1" y="148.3">TN</text>
<text x="31.5" y="148.7" transform="rotate(-90 31.5 148.7)">2</text>
<text x="19.6" y="153.4">S</text>
<text x="19.7" y="150.9">T</text>
<text x="27.9" y="150.9">1</text>
<text x="34.2" y="150.9">3</text>
<text x="82.5" y="177.5">2</text>
</g>
<text font-size="1.8" fill="#009600" x="44.4" y="44.2">Sync</text>
<g font-size="1.8" fill="#0f0f0f">
<text x="243.8" y="44.2">Saw</text>
<text x="248.7" y="44.2">out</text>
<text x="233.6" y="53.1">Saw</text>
<text x="150.6" y="62">PWM</text>
<text x="49.3" y="73.7" transform="rotate(-90 49.3 73.7)">octave</text>
<text x="171.2" y="85.1" transform="rotate(-90 171.2 85.1)">PWM CV</text>
<text x="258.8" y="88.1" transform="rotate(-90 258.8 88.1)">out</text>
<text x="258.8" y="95.8" transform="rotate(-90 258.8 95.8)">Square</text>
<text x="20.1" y="108" transform="rotate(-90 20.1 108)">Fine_oct_in</text>
<text x="45.5" y="105.4" transform="rotate(-90 45.5 105.4)">Fine</text>
<text x="177.4" y="121.7">1V/oct</text>
<text x="181.2" y="124.2">Fm</text>
<text x="200.7" y="124.2">Fm</text>
<text x="200.7" y="121.7">1V/oct</text>
<text x="221.7" y="124.2">Square</text>
<text x="228" y="121.7">PWM</text>
<text x="229.4" y="124.2">out</text>
<text x="248.9" y="121.7">PWM</text>
<text x="248.9" y="124.2">Square</text>
<text x="256.6" y="124.2">out</text>
<text x="173.4" y="131.8">Fine_oct_in</text>
<text x="176.4" y="126.7">PWM CV 4</text>
<text x="180" y="129.3">Fine</text>
<text x="200.7" y="131.8">Fine_oct_in</text>
<text x="200.7" y="129.3">Fine</text>
<text x="200.7" y="126.7">PWM CV</text>
<text x="224.2" y="129.3">Sine</text>
<text x="224.5" y="126.7">Saw</text>
<text x="225.9" y="131.8">Tri</text>
<text x="229.4" y="129.3">out</text>
<text x="229.4" y="131.8">out</text>
<text x="229.4" y="126.7">out</text>
<text x="248.9" y="129.3">Sine</text>
<text x="248.9" y="131.8">Tri</text>
<text x="248.9" y="126.7">Saw</text>
<text x="252.4" y="131.8">out</text>
<text x="253.8" y="126.7">out</text>
<text x="254.1" y="129.3">out</text>
<text x="42.9" y="134.6" transform="rotate(-90 42.9 134.6)">1V/oct</text>
<text x="227.8" y="134.4">Sync</text>
<text x="248.9" y="134.4">Sync</text>
<text x="45.5" y="151.1" transform="rotate(-90 45.5 151.1)">Fm</text>
<text x="201.9" y="154.7">Tri</text>
<text x="204.5" y="152.1">Saw</text>
<text x="205.5" y="154.7">out</text>
<text x="200.7" y="157.2">Sine</text>
<text x="205.9" y="157.2">out</text>
</g>
<g font-size="1.8" fill="#725600">
<text x="176.5" y="162.3">File:</text>
<text x="181.8" y="162.3">Power.kicad_sch</text>
<text x="209.5" y="162.3">File:</text>
<text x="214.8" y="162.3">WaveConverter.kicad_sch</text>
</g>
</svg>
